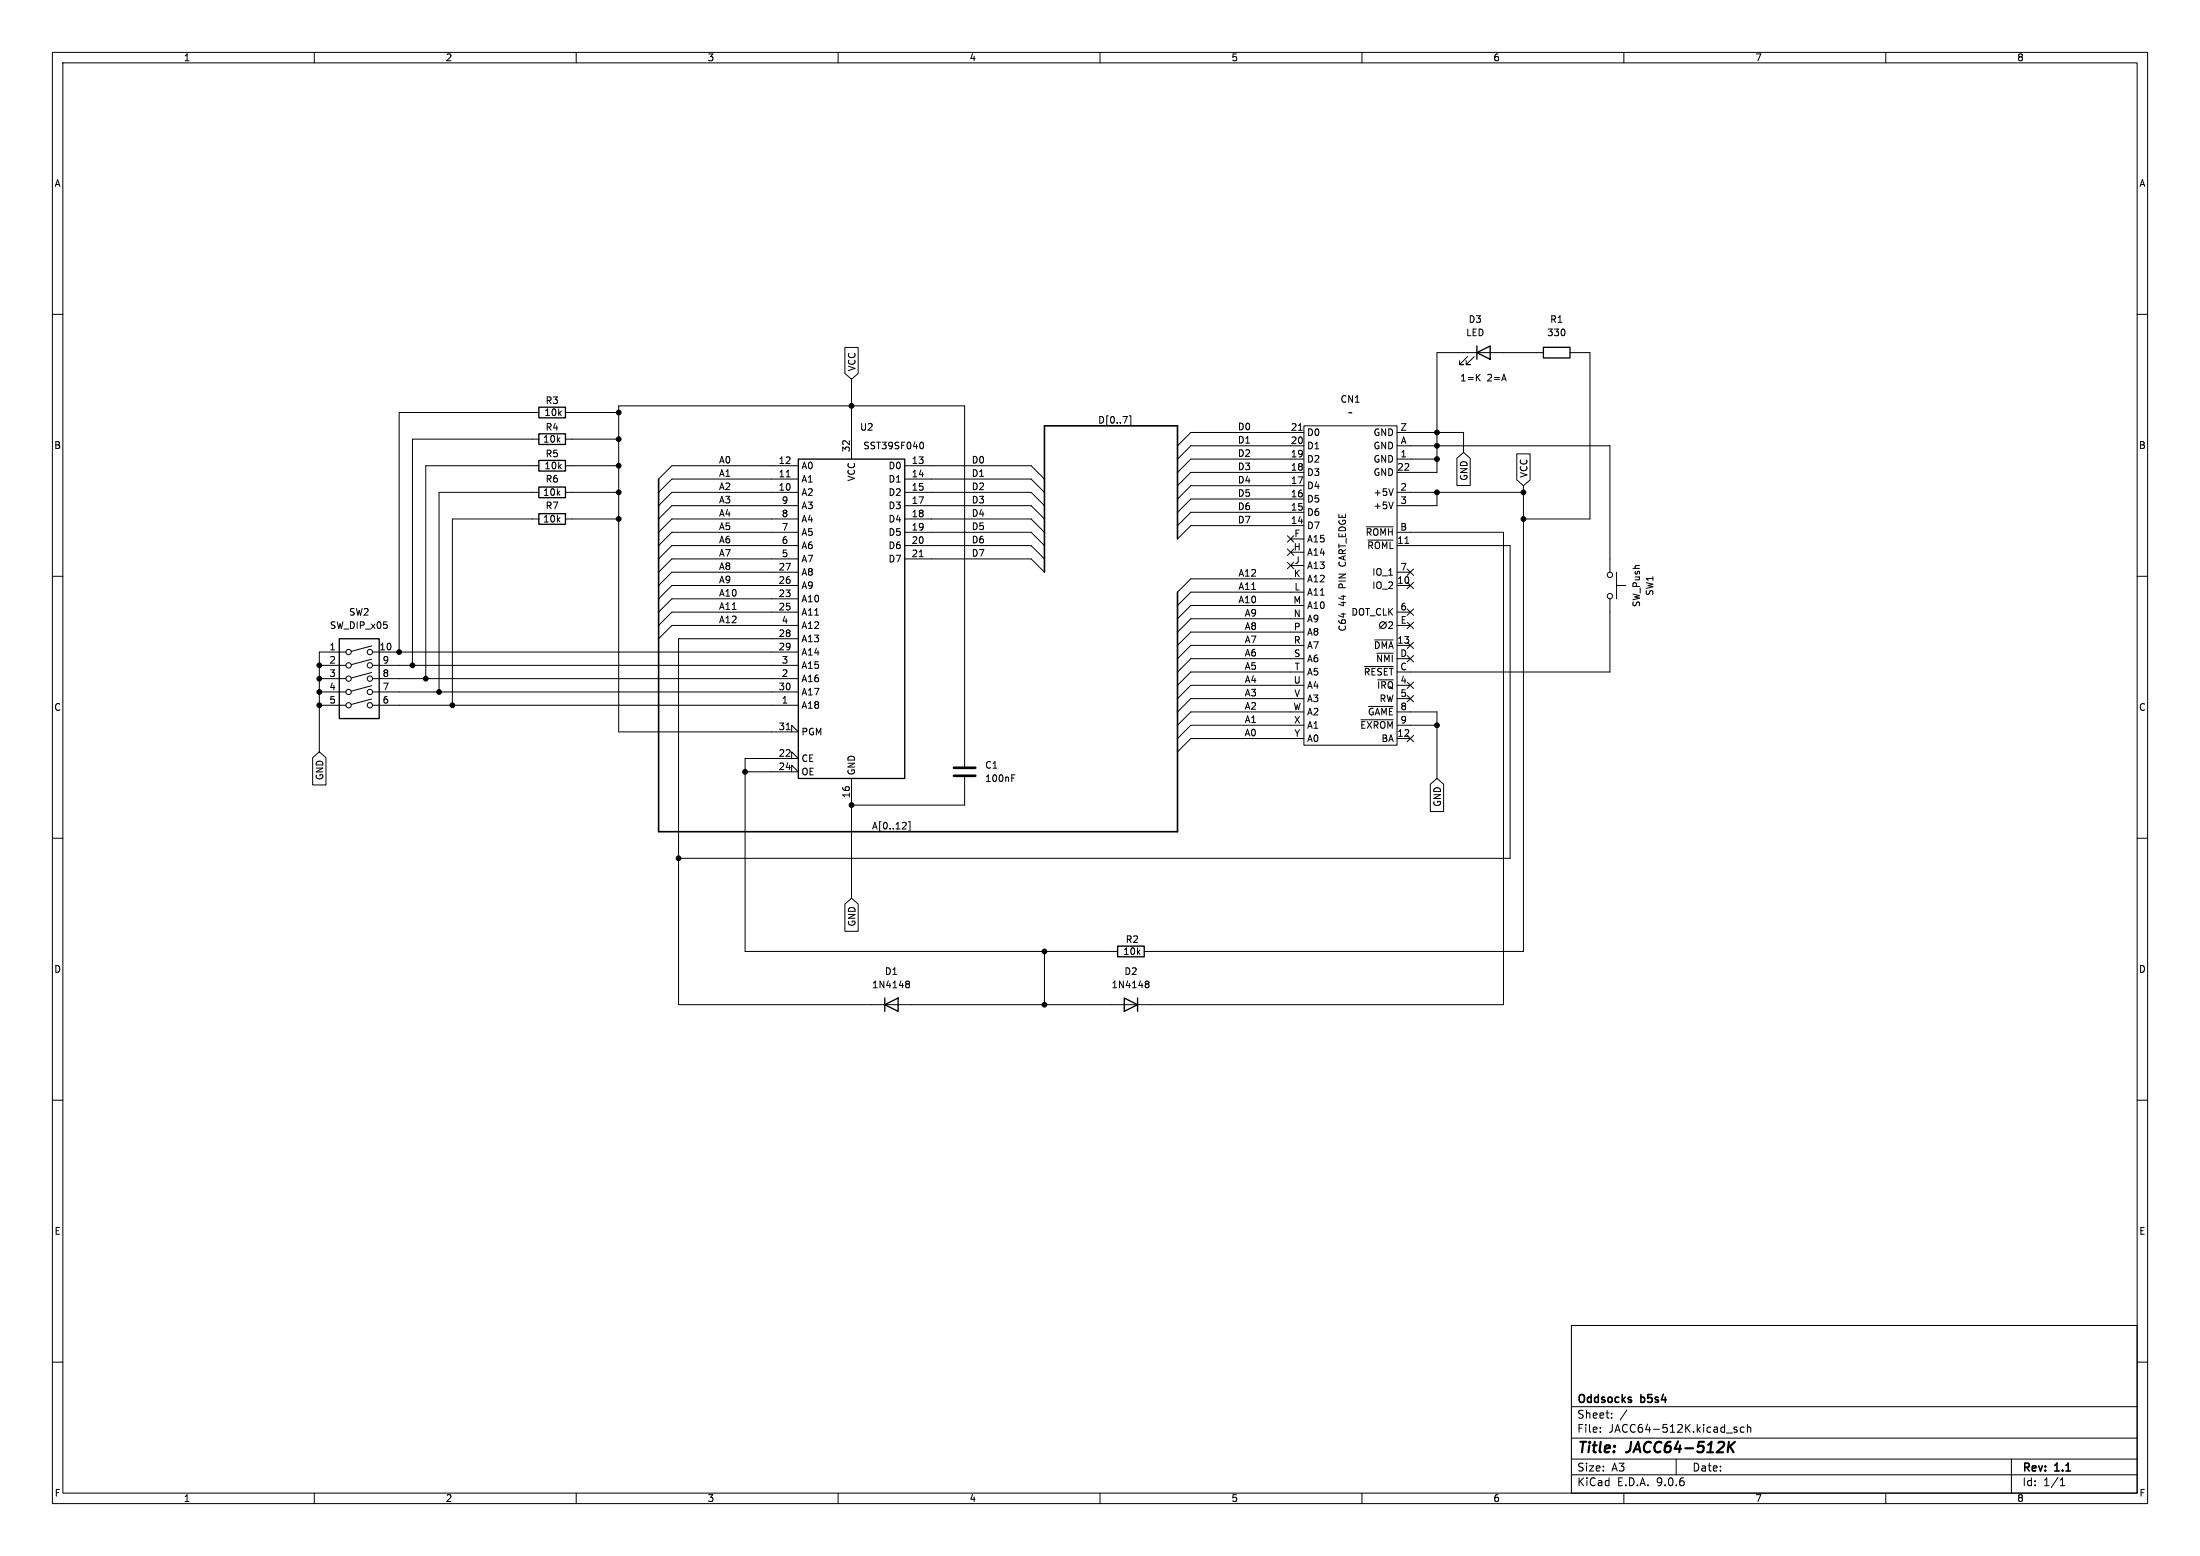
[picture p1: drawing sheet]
<svg xmlns="http://www.w3.org/2000/svg" width="420mm" height="297mm" viewBox="0 0 420 297" stroke-linecap="round" stroke-linejoin="round" font-family="sans-serif">
<g fill="none" stroke="#000" stroke-width=".19">
<path d="M10 10h400v277h-400zM12 12h396v273h-396zM60 10v2M110 10v2M160 10v2M210 10v2M260 10v2M310 10v2M360 10v2M10 60h2M102.9 78.7h-26.7v45.8M107.9 78.7h10.2"/>
<path d="M161.3 66.3h2.5v5l-1.2 1.1-1.3-1.1zM162.6 72.4v15.2M215.6 79.4h.3v1.8h-.3M280.2 68.1l-1.6 1.5h.8h-.8v-.8M281.4 68.1l-1.5 1.5h.8h-.8v-.8M282 72l.6 .7M282.6 71.4l-.8 .8M294.6 67.3h-20.3v22.9h-7.6M299.7 67.3h3.8v31.8h-12.7M408 60h2M102.9 88.9h-21.6v40.6M102.9 94h-19.1v38.1"/>
<path d="M102.9 99.1h-16.5v35.5M102.9 83.8h-24.2v43.2M107.9 88.9h10.2M107.9 94h10.2M107.9 99.1h10.2M107.9 83.8h10.2M150.1 91h.7M152.4 88.9h-24.1l-2.6 2.5M152.4 91.4h-24.1l-2.6 2.6M152.4 94h-24.1l-2.6 2.5M152.4 96.5h-24.1l-2.6 2.6M152.4 99.1h-24.1l-2.6 2.5"/>
<path d="M172.7 88.9h24.1l2.6 2.5M172.7 91.4h24.1l2.6 2.6M172.7 94h24.1l2.6 2.5M172.7 96.5h24.1l2.6 2.6M172.7 99.1h24.1l2.6 2.5M175.9 84.4a.68 .68 0 0 1 .4 .6 .68 .68 0 0 1-.4 .7M247.9 82.1h.7M248.9 81.3h17.8v60.9h-17.8zM248.9 97.8h-21.6l-2.5 2.5M248.9 95.3h-21.6l-2.5 2.5M248.9 92.7h-21.6l-2.5 2.6M248.9 90.2h-21.6l-2.5 2.5"/>
<path d="M248.9 87.6h-21.6l-2.5 2.6M248.9 85.1h-21.6l-2.5 2.5M248.9 82.6h-21.6l-2.5 2.5M266 95.8l-.5 1.3M266 93.3l-.5 1.3M266.7 94h24.1M266.7 87.6h7.6M266.7 85.1h40.6v24.1M266.7 82.6h12.7v3.8M274.3 94v2.5h-7.6M278.1 87.5l1.3-1.1 1.3 1.1v5.2h-2.6zM289.6 86.6h2.5v5l-1.3 1.1-1.2-1.1z"/>
<path d="M290.8 92.7v88.9h-72.4M10 110h2M152.4 101.6h-24.1l-2.6 2.5M152.4 104.1h-24.1l-2.6 2.6M152.4 106.7h-24.1l-2.6 2.5M152.4 109.2h-24.1l-2.6 2.6M152.4 111.8h-24.1l-2.6 2.5M152.4 114.3h-24.1l-2.6 2.5M152.4 116.8h-24.1l-2.6 2.6M152.4 119.4h-24.1l-2.6 2.5M172.7 101.6h24.1l2.6 2.5M172.7 104.1h24.1l2.6 2.6"/>
<path d="M172.7 106.7h24.1l2.6 2.5M175.5 106.3h.7M245.8 107.3l1.2 1.3M245.8 102.3l1.2 1.2M245.8 104.8l1.2 1.2M246.4 108h2.5M246.4 105.4h2.5M246.4 102.9h2.5M247 107.3l-1.2 1.3M247 102.3l-1.2 1.2M247 104.8l-1.2 1.2M248.9 118.1h-21.6l-2.5 2.6"/>
<path d="M248.9 115.6h-21.6l-2.5 2.5M248.9 113h-21.6l-2.5 2.6M248.9 110.5h-21.6l-2.5 2.5M248.9 100.3h-21.6l-2.5 2.6M260.8 100.6h5.2M261.1 103.1h4.9M264.6 118.7l-1.2 1.3M265.1 118.8l.5-.1 .2 .4-.7 .9h.7M266.7 101.6h20.3v90.2h-157.5v-69.9h22.9M266.7 104.1h21.6v59.7h-158.8M266.7 109.2h2.5M266.7 111.8h2.5"/>
<path d="M266.7 116.8h2.5M266.7 119.4h2.5M268.2 103.7h.7M268.6 108.6l1.2 1.2M268.6 118.8l1.2 1.2M268.6 111.2l1.2 1.2M268.6 116.2l1.2 1.2M269.8 108.6l-1.2 1.2M269.8 118.8l-1.2 1.2M269.8 111.2l-1.2 1.2M269.8 116.2l-1.2 1.2M307.3 114.3v14h-40.6"/>
<path d="M308.6 111.8h1.8M308.6 109.2v5.1M408 110h2M61 127h5M61 129.5h5M61 132.1h5M61 134.6h5M66 124.5h-5v19M70.9 123.3l-3.8 1M70.9 125.8l-3.8 1.1M70.9 128.4l-3.8 1M70.9 130.9l-3.8 1"/>
<path d="M70.9 133.4l-3.8 1.1M71.1 124.5h81.3M71.1 127h81.3M71.1 129.5h81.3M71.1 132.1h81.3M71.1 134.6h81.3M150.1 139.3h.7M151.1 139.7v-1.3l1.3 1.3h-34.3v-62.2h66v68.8M246.4 135.9h-19.1l-2.5 2.5M248.9 138.4h-21.6l-2.5 2.6M248.9 133.4h-21.6l-2.5 2.5M248.9 130.8h-21.6l-2.5 2.6"/>
<path d="M248.9 128.3h-21.6l-2.5 2.5M248.9 125.7h-21.6l-2.5 2.6M248.9 123.2h-21.6l-2.5 2.5M248.9 120.7h-21.6l-2.5 2.5M259.8 137.4h6.2M260.5 127.2h5.5M261.3 134.8h4.7M262.4 122.1h3.6M262.8 124.7h3.2M263 129.8h3M266.7 138.4h7.6M266.7 135.9h7.6v12.7"/>
<path d="M266.7 133.4h2.5M266.7 130.8h2.5M266.7 125.7h2.5M266.7 123.2h2.5M268.6 125.1l1.2 1.2M268.6 130.2l1.2 1.2M268.6 132.7l1.2 1.3M268.6 122.6l1.2 1.2M269.8 125.1l-1.2 1.2M269.8 130.2l-1.2 1.2M269.8 132.7l-1.2 1.3M269.8 122.6l-1.2 1.2"/>
<path d="M10 160h2M59.7 144.6l1.3-1.1 1.2 1.1v5.2h-2.5zM142.2 147.3h10.2l-1.3-1.2v1.2M151.1 144.8v-1.3l1.3 1.3h-10.2v36.8h71.2M162.6 148.6v22.9M172.2 158.2h.8M172.9 157.1v.4M173.4 156.8h.3v1.9h-.3M184.1 148.3v5.4h-21.5M193.2 148.5h.4M193.2 147.9h.6M248.9 141h-21.6l-2.5 2.5"/>
<path d="M266.7 141h2.5M268.6 140.4l1.2 1.2M269.8 140.4l-1.2 1.2M273 149.7l1.3-1.1 1.3 1.1v5.2h-2.6zM408 160h2M161.3 172.6l1.3-1.1 1.2 1.1v5.2h-2.5zM173 187.8h.1M173 187.3h.4l.2 .1v.2l-.2 .2M173.1 187.8h.3M173.1 187.8l-.1 .1M173.4 187.8l.2 .3v.3l-.2 .1h-.4M199.4 181.6v10.2"/>
<path d="M218.7 187.3h.4l.2 .1v.2l-.2 .2M218.7 187.8h.2M218.9 187.8h.2M218.9 187.8l-.2 .1M219.1 187.8l.2 .3v.3l-.2 .1h-.4M10 210h2M408 210h2M300 253h108v32h-108zM10 260h2M300 278.5h108M300 274.5h108M300 268.5h108"/>
<path d="M305.5 273.2v.2M305.5 272.5v.1M307.7 270.5v.2M307.7 269.8v.1M310.6 269.1l-1.3 1.9M320 278.5v3M331.6 272.5l-.4-.1-.2 .2 .1 .2 .5 .2v.3h-.6M332.9 272.5l-.4-.1-.3 .3 .2 .6h.5M333.6 272.5l.2-.1 .4 .1v.9M333.6 271.9v1.5M384 278.5v6.5M408 260h2"/>
<path d="M60 285v2M110 285v2M160 285v2M210 285v2M260 285v2M300 281.5h108M310 285v2M360 285v2M393.3 283.6h.9M393.3 282.5l.4-.4v1.5"/>
<circle cx="264" cy="119.3" r=".65"/>
<circle cx="307.3" cy="113.8" r=".51"/>
<circle cx="307.3" cy="109.7" r=".51"/>
<circle cx="66.5" cy="124.5" r=".51"/>
<circle cx="66.5" cy="127" r=".51"/>
<circle cx="66.5" cy="132.1" r=".51"/>
<circle cx="66.5" cy="134.6" r=".51"/>
<circle cx="66.5" cy="129.5" r=".51"/>
<circle cx="70.6" cy="129.5" r=".51"/>
<circle cx="70.6" cy="127" r=".51"/>
<circle cx="70.6" cy="134.6" r=".51"/>
<circle cx="70.6" cy="132.1" r=".51"/>
<circle cx="70.6" cy="124.5" r=".51"/>
</g>
<path d="M330.2 276.1l.8 1.1M331.2 275.2l-1.3 1.1" fill="none" stroke="#000" stroke-width=".4"/>
<g fill="none" stroke="#000" stroke-width=".25">
<path d="M102.9 77.7h5v2.1h-5zM281.9 67.3l2.6-1.3v2.6zM281.9 66v2.6M294.6 66.3h5.1v2h-5.1zM102.9 82.8h5v2h-5zM102.9 93h5v2h-5zM102.9 87.9h5v2h-5zM102.9 98h5v2.1h-5zM152.4 87.6h20.3v61h-20.3zM64.8 121.9h7.6v15.3h-7.6zM168.9 191.8l2.5-1.3v2.5zM168.9 190.5v2.5"/>
<path d="M213.4 180.6h5v2h-5zM214.6 190.5l2.6 1.3-2.6 1.2zM217.2 190.5v2.5"/>
</g>
<path d="M182.1 148.1h4.1M182.1 146.6h4.1" fill="none" stroke="#000" stroke-width=".51"/>
<path d="M125.7 91.4v67.4h99.1v-45.8M224.8 102.9v-21.6h-25.4v27.9" fill="none" stroke="#000" stroke-width=".3"/>
<g fill="#000" stroke="#000" stroke-width=".19">
<circle cx="118.1" cy="78.7" r=".46"/>
<circle cx="162.6" cy="77.5" r=".46"/>
<circle cx="118.1" cy="88.9" r=".46"/>
<circle cx="118.1" cy="94" r=".46"/>
<circle cx="118.1" cy="83.8" r=".46"/>
<circle cx="118.1" cy="99.1" r=".46"/>
<circle cx="274.3" cy="82.6" r=".46"/>
<circle cx="274.3" cy="85.1" r=".46"/>
<circle cx="274.3" cy="94" r=".46"/>
<circle cx="274.3" cy="87.6" r=".46"/>
<circle cx="290.8" cy="94" r=".46"/>
<circle cx="290.8" cy="99.1" r=".46"/>
<circle cx="61" cy="127" r=".46"/>
<circle cx="61" cy="129.5" r=".46"/>
<circle cx="61" cy="134.6" r=".46"/>
<circle cx="61" cy="132.1" r=".46"/>
<circle cx="76.2" cy="124.5" r=".46"/>
<circle cx="78.7" cy="127" r=".46"/>
<circle cx="81.3" cy="129.5" r=".46"/>
<circle cx="83.8" cy="132.1" r=".46"/>
<circle cx="86.4" cy="134.6" r=".46"/>
<circle cx="274.3" cy="138.4" r=".46"/>
<circle cx="142.2" cy="147.3" r=".46"/>
<circle cx="162.6" cy="153.7" r=".46"/>
<circle cx="129.5" cy="163.8" r=".46"/>
<circle cx="199.4" cy="181.6" r=".46"/>
<circle cx="199.4" cy="191.8" r=".46"/>
</g>
<g font-size="2.8">
<text x="301" y="277.9">Title:</text>
<text x="310.6" y="277.9">JACC64-512K</text>
</g>
<g font-size="2.1">
<text x="301" y="268.2">Oddsocks</text>
<text x="313.3" y="268.2">b5s4</text>
<text x="301" y="273.7">File:</text>
<text x="301" y="271">Sheet:</text>
<text x="307.1" y="273.7">JACC64-512K.kicad_sch</text>
<text x="301" y="281.1">Size:</text>
<text x="307.6" y="281.1">A3</text>
<text x="323" y="281.1">Date:</text>
<text x="386" y="281.3">Rev:</text>
<text x="392.4" y="281.3">1.1</text>
<text x="301" y="283.9">KiCad</text>
<text x="308.7" y="283.9">E.D.A.</text>
<text x="316.3" y="283.9">9.0.6</text>
<text x="386" y="283.9">Id:</text>
<text x="390.1" y="283.9">1/1</text>
</g>
<g font-size="1.8">
<text x="35" y="11.9">1</text>
<text x="85" y="11.9">2</text>
<text x="135" y="11.9">3</text>
<text x="185" y="11.9">4</text>
<text x="235" y="11.9">5</text>
<text x="285" y="11.9">6</text>
<text x="335" y="11.9">7</text>
<text x="385" y="11.9">8</text>
<text x="10.3" y="35.9">A</text>
<text x="408.3" y="35.9">A</text>
<text x="279.8" y="64.4">LED</text>
<text x="280.3" y="61.8">D3</text>
<text x="295.3" y="64.4">330</text>
<text x="295.8" y="61.8">R1</text>
<text x="163.5" y="71" transform="rotate(-90 163.5 71)">VCC</text>
<text x="104.1" y="77.3">R3</text>
<text x="255.8" y="77.1">CN1</text>
<text x="278.7" y="73">1=K</text>
<text x="283.9" y="73">2=A</text>
<text x="103.8" y="79.6">10k</text>
<text x="104.1" y="82.4">R4</text>
<text x="164.1" y="82.4">U2</text>
<text x="209.5" y="80.9">D[0..7]</text>
<text x="236.2" y="82.2">D0</text>
<text x="246.3" y="82.3">21</text>
<text x="249.4" y="83.4">D0</text>
<text x="257.3" y="79.6">~</text>
<text x="262.1" y="83.4">GND</text>
<text x="267.3" y="82.3">Z</text>
<text x="10.3" y="85.9">B</text>
<text x="103.6" y="84.7">10k</text>
<text x="103.8" y="89.8">10k</text>
<text x="104.1" y="87.5">R5</text>
<text x="137.2" y="88.6">A0</text>
<text x="148.5" y="88.6">12</text>
<text x="152.9" y="89.8">A0</text>
<text x="162.3" y="86.4" transform="rotate(-90 162.3 86.4)">32</text>
<text x="164.7" y="86">SST39SF040</text>
<text x="169.5" y="89.8">D0</text>
<text x="173.9" y="88.6">13</text>
<text x="185.4" y="88.6">D0</text>
<text x="236.2" y="89.8">D3</text>
<text x="236.2" y="84.7">D1</text>
<text x="236.2" y="87.3">D2</text>
<text x="246.3" y="89.9">18</text>
<text x="246.3" y="87.4">19</text>
<text x="246.3" y="84.8">20</text>
<text x="249.4" y="88.5">D2</text>
<text x="249.4" y="86">D1</text>
<text x="262.1" y="88.5">GND</text>
<text x="262.1" y="86">GND</text>
<text x="266.7" y="89.9">22</text>
<text x="267.3" y="87.4">1</text>
<text x="267.3" y="84.8">A</text>
<text x="408.2" y="85.9">B</text>
<text x="103.6" y="94.8">10k</text>
<text x="104.1" y="92.3">R6</text>
<text x="137.2" y="93.6">A2</text>
<text x="137.2" y="91.1">A1</text>
<text x="148.5" y="91.2">11</text>
<text x="148.5" y="93.7">10</text>
<text x="152.9" y="92.3">A1</text>
<text x="152.9" y="94.8">A2</text>
<text x="163.4" y="92" transform="rotate(-90 163.4 92)">VCC</text>
<text x="169.5" y="92.3">D1</text>
<text x="169.5" y="94.8">D2</text>
<text x="173.9" y="91.2">14</text>
<text x="173.9" y="93.7">15</text>
<text x="185.4" y="93.6">D2</text>
<text x="185.4" y="91.1">D1</text>
<text x="236.2" y="92.4">D4</text>
<text x="236.2" y="94.9">D5</text>
<text x="246.3" y="95">16</text>
<text x="246.3" y="92.5">17</text>
<text x="249.4" y="93.6">D4</text>
<text x="249.4" y="91">D3</text>
<text x="262.1" y="94.8">+5V</text>
<text x="262.1" y="91">GND</text>
<text x="267.3" y="93.7">2</text>
<text x="280.4" y="91.9" transform="rotate(-90 280.4 91.9)">GND</text>
<text x="291.8" y="91.3" transform="rotate(-90 291.8 91.3)">VCC</text>
<text x="103.6" y="99.9">10k</text>
<text x="104.1" y="97.4">R7</text>
<text x="137.2" y="98.7">A4</text>
<text x="137.2" y="96.2">A3</text>
<text x="137.2" y="101.3">A5</text>
<text x="149.2" y="96.3">9</text>
<text x="149.2" y="98.8">8</text>
<text x="149.2" y="101.3">7</text>
<text x="152.9" y="97.4">A3</text>
<text x="152.9" y="99.9">A4</text>
<text x="169.5" y="97.4">D3</text>
<text x="169.5" y="99.9">D4</text>
<text x="173.9" y="96.3">17</text>
<text x="173.9" y="98.8">18</text>
<text x="173.9" y="101.3">19</text>
<text x="185.4" y="98.7">D4</text>
<text x="185.4" y="96.2">D3</text>
<text x="185.4" y="101.3">D5</text>
<text x="236.2" y="97.4">D6</text>
<text x="236.2" y="100">D7</text>
<text x="246.3" y="100.1">14</text>
<text x="246.3" y="97.5">15</text>
<text x="249.4" y="101.2">D7</text>
<text x="249.4" y="98.7">D6</text>
<text x="249.4" y="96.1">D5</text>
<text x="262.1" y="97.4">+5V</text>
<text x="267.2" y="101.3">B</text>
<text x="267.3" y="96.3">3</text>
<text x="137.2" y="103.8">A6</text>
<text x="137.2" y="106.3">A7</text>
<text x="149.2" y="103.9">6</text>
<text x="149.2" y="106.4">5</text>
<text x="152.9" y="102.5">A5</text>
<text x="152.9" y="105">A6</text>
<text x="152.9" y="107.5">A7</text>
<text x="169.5" y="102.5">D5</text>
<text x="169.5" y="105">D6</text>
<text x="169.5" y="107.5">D7</text>
<text x="173.9" y="103.9">20</text>
<text x="173.9" y="106.4">21</text>
<text x="185.4" y="106.3">D7</text>
<text x="185.4" y="103.8">D6</text>
<text x="246.9" y="105.2">H</text>
<text x="247" y="102.6">F</text>
<text x="247.1" y="107.7">J</text>
<text x="249.4" y="106.3">A14</text>
<text x="249.4" y="103.7">A15</text>
<text x="257.1" y="107.8" transform="rotate(-90 257.1 107.8)">CART_EDGE</text>
<text x="260.6" y="102.5">~{ROMH}</text>
<text x="260.9" y="105">~{ROML}</text>
<text x="266.7" y="103.9">11</text>
<text x="137.2" y="108.9">A8</text>
<text x="137.2" y="114">A10</text>
<text x="137.2" y="111.4">A9</text>
<text x="148.5" y="109">27</text>
<text x="148.5" y="111.5">26</text>
<text x="152.9" y="110.1">A8</text>
<text x="152.9" y="112.6">A9</text>
<text x="236.3" y="110.1">A12</text>
<text x="236.3" y="112.7">A11</text>
<text x="246.9" y="110.2">K</text>
<text x="247" y="112.8">L</text>
<text x="249.4" y="113.9">A11</text>
<text x="249.4" y="111.4">A12</text>
<text x="249.4" y="108.8">A13</text>
<text x="257.1" y="112.2" transform="rotate(-90 257.1 112.2)">PIN</text>
<text x="261.9" y="112.6">IO_2</text>
<text x="261.9" y="110.1">IO_1</text>
<text x="266.7" y="111.5">10</text>
<text x="267.3" y="109">7</text>
<text x="315.8" y="113.8" transform="rotate(-90 315.8 113.8)">SW1</text>
<text x="66.5" y="117.7">SW2</text>
<text x="137.2" y="116.5">A11</text>
<text x="137.2" y="119">A12</text>
<text x="148.5" y="114">23</text>
<text x="148.5" y="116.6">25</text>
<text x="149.2" y="119.1">4</text>
<text x="152.9" y="115.2">A10</text>
<text x="152.9" y="117.7">A11</text>
<text x="236.3" y="115.2">A10</text>
<text x="237.5" y="117.8">A9</text>
<text x="246.8" y="115.3">M</text>
<text x="246.9" y="117.9">N</text>
<text x="249.4" y="119">A9</text>
<text x="249.4" y="116.4">A10</text>
<text x="257.1" y="115.8" transform="rotate(-90 257.1 115.8)">44</text>
<text x="257.9" y="117.7">DOT_CLK</text>
<text x="267.3" y="116.6">6</text>
<text x="267.3" y="119.1">E</text>
<text x="313.3" y="116" transform="rotate(-90 313.3 116)">SW_Push</text>
<text x="62.8" y="124.2">1</text>
<text x="62.9" y="120.2">SW_DIP_x05</text>
<text x="72.3" y="124.2">10</text>
<text x="148.5" y="121.7">28</text>
<text x="148.5" y="124.2">29</text>
<text x="152.9" y="120.2">A12</text>
<text x="152.9" y="122.8">A13</text>
<text x="152.9" y="125.3">A14</text>
<text x="237.5" y="122.8">A7</text>
<text x="237.5" y="125.4">A6</text>
<text x="237.5" y="120.3">A8</text>
<text x="246.9" y="122.9">R</text>
<text x="246.9" y="120.4">P</text>
<text x="246.9" y="125.5">S</text>
<text x="249.4" y="124.1">A7</text>
<text x="249.4" y="121.5">A8</text>
<text x="257.1" y="120.6" transform="rotate(-90 257.1 120.6)">C64</text>
<text x="262.2" y="124.1">~{DMA}</text>
<text x="266.7" y="122.9">13</text>
<text x="267.2" y="125.5">D</text>
<text x="62.8" y="126.7">2</text>
<text x="62.8" y="129.3">3</text>
<text x="62.8" y="131.8">4</text>
<text x="73" y="126.7">9</text>
<text x="73" y="129.3">8</text>
<text x="73" y="131.8">7</text>
<text x="148.5" y="131.8">30</text>
<text x="149.2" y="126.7">3</text>
<text x="149.2" y="129.3">2</text>
<text x="152.9" y="127.9">A15</text>
<text x="152.9" y="130.4">A16</text>
<text x="237.5" y="127.9">A5</text>
<text x="237.5" y="130.5">A4</text>
<text x="246.9" y="130.6">U</text>
<text x="247.1" y="128">T</text>
<text x="249.4" y="131.7">A4</text>
<text x="249.4" y="129.1">A5</text>
<text x="249.4" y="126.6">A6</text>
<text x="260.2" y="129.1">~{RESET}</text>
<text x="262.6" y="126.6">~{NMI}</text>
<text x="262.8" y="131.7">~{IRQ}</text>
<text x="267.2" y="128">C</text>
<text x="267.3" y="130.6">4</text>
<text x="10.3" y="135.9">C</text>
<text x="62.8" y="134.4">5</text>
<text x="73" y="134.4">6</text>
<text x="149.2" y="134.4">1</text>
<text x="152.9" y="132.9">A17</text>
<text x="152.9" y="135.5">A18</text>
<text x="237.5" y="135.5">A2</text>
<text x="237.5" y="133">A3</text>
<text x="246.8" y="135.6">W</text>
<text x="247" y="133.1">V</text>
<text x="249.4" y="136.8">A2</text>
<text x="249.4" y="134.2">A3</text>
<text x="261" y="136.8">~{GAME}</text>
<text x="263.3" y="134.2">RW</text>
<text x="267.3" y="135.6">8</text>
<text x="267.3" y="133.1">5</text>
<text x="408.2" y="135.9">C</text>
<text x="148.5" y="139.4">31</text>
<text x="152.9" y="140.6">PGM</text>
<text x="237.5" y="140.6">A0</text>
<text x="237.5" y="138.1">A1</text>
<text x="246.9" y="138.2">X</text>
<text x="247" y="140.7">Y</text>
<text x="249.4" y="141.8">A0</text>
<text x="249.4" y="139.3">A1</text>
<text x="259.6" y="139.3">~{EXROM}</text>
<text x="263.6" y="141.8">BA</text>
<text x="266.7" y="140.7">12</text>
<text x="267.3" y="138.2">9</text>
<text x="61.9" y="149" transform="rotate(-90 61.9 149)">GND</text>
<text x="148.5" y="144.5">22</text>
<text x="148.5" y="147.1">24</text>
<text x="152.9" y="145.6">CE</text>
<text x="152.9" y="148.2">OE</text>
<text x="163.4" y="148.1" transform="rotate(-90 163.4 148.1)">GND</text>
<text x="188" y="146.9">C1</text>
<text x="188" y="149.5">100nF</text>
<text x="162.3" y="152.4" transform="rotate(-90 162.3 152.4)">16</text>
<text x="275.3" y="154.1" transform="rotate(-90 275.3 154.1)">GND</text>
<text x="166.4" y="158.4">A[0..12]</text>
<text x="163.5" y="177" transform="rotate(-90 163.5 177)">GND</text>
<text x="10.3" y="185.9">D</text>
<text x="214.3" y="182.5">10k</text>
<text x="214.8" y="180.2">R2</text>
<text x="408.2" y="185.9">D</text>
<text x="166.4" y="188.8">1N4148</text>
<text x="168.8" y="186.3">D1</text>
<text x="212.1" y="188.8">1N4148</text>
<text x="214.6" y="186.3">D2</text>
<text x="10.3" y="235.9">E</text>
<text x="408.3" y="235.9">E</text>
<text x="10.3" y="285.9">F</text>
<text x="35" y="286.9">1</text>
<text x="85" y="286.9">2</text>
<text x="135" y="286.9">3</text>
<text x="185" y="286.9">4</text>
<text x="235" y="286.9">5</text>
<text x="285" y="286.9">6</text>
<text x="335" y="286.9">7</text>
<text x="385" y="286.9">8</text>
<text x="408.3" y="285.9">F</text>
</g>
</svg>
